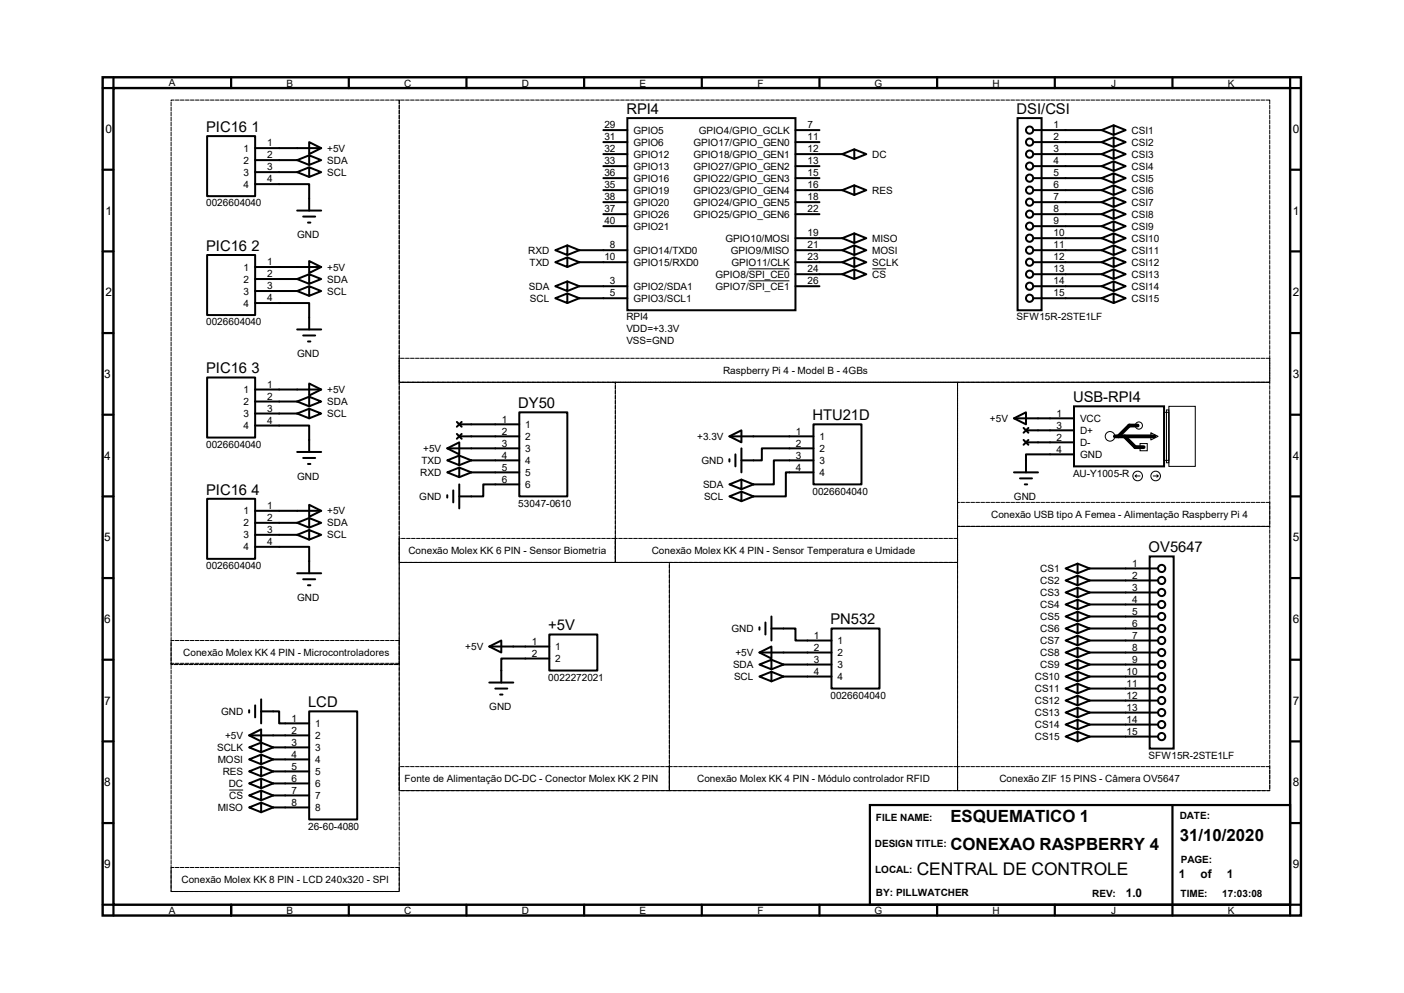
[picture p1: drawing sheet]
<svg xmlns="http://www.w3.org/2000/svg" width="297mm" height="210mm" viewBox="0 0 297 210" stroke-linecap="round" stroke-linejoin="round" font-family="sans-serif">
<path d="M21.7 16.3h253.5v177.3h-253.5zM24 18.6h248.9v172.7h-248.9z" fill="none" stroke="#000" stroke-width=".51"/>
<g fill="none" stroke="#000" stroke-width=".47">
<path d="M24 16.3v2.3h-2.3M48.9 16.3v2.3M73.8 16.3v2.3M98.7 16.3v2.3M123.6 16.3v2.3M148.5 16.3v2.3M173.4 16.3v2.3M198.2 16.3v2.3M223.1 16.3v2.3M248 16.3v2.3M272.9 16.3v2.3h2.3M21.7 35.9h2.3"/>
<path d="M272.9 35.9h2.3M21.7 53.2h2.3M272.9 53.2h2.3M21.7 70.4h2.3M272.9 70.4h2.3M21.7 87.7h2.3M272.9 87.7h2.3M21.7 105h2.3M272.9 105h2.3M21.7 122.3h2.3M21.7 139.5h2.3M272.9 122.3h2.3"/>
<path d="M272.9 139.5h2.3M21.7 156.8h2.3M272.9 156.8h2.3M21.7 174.1h2.3M184 170.3h88.9v21h-88.9zM248 170.3v23.3M272.9 174.1h2.3M21.7 191.3h2.3v2.3M48.9 191.3v2.3M73.8 191.3v2.3M98.7 191.3v2.3M123.6 191.3v2.3"/>
<path d="M148.5 191.3v2.3M173.4 191.3v2.3M198.2 191.3v2.3M223.1 191.3v2.3M275.2 191.3h-2.3v2.3"/>
</g>
<g fill="none" stroke="#000" stroke-width=".42">
<path d="M43.8 28.8h10.2v12.7h-10.2zM54 38.9h11.4v5.6M54 33.9h8.9M54 36.4h8.9M54 31.3h13.9M62.9 33.9l2.5 1M62.9 36.4l2.5 1M65.4 32.9l2.5 1-2.5 1zM65.4 35.4l2.5 1-2.5 1zM65.4 30.1l2.5 1.2-2.5 1.3zM65.4 32.9l-2.5 1M65.4 35.4l-2.5 1"/>
<path d="M127.6 27.5h5.1M127.6 30.1h5.1M127.6 32.6h5.1M127.6 35.1h5.1M127.6 37.7h5.1M132.7 25h35.6v40.6h-35.6zM168.3 27.5h5.1M168.3 30.1h5.1M168.3 32.6h9.9M168.3 35.1h5.1M168.3 37.7h5.1M178.2 32.6l2.5 1"/>
<path d="M180.7 39.2l2.6 1-2.6 1zM180.7 31.6l2.6 1-2.6 1zM180.7 39.2l-2.5 1M180.7 31.6l-2.5 1M215.3 25h5v40.6h-5zM218.6 27.5h14.4M218.6 30.1h14.4M218.6 32.6h14.4M218.6 35.1h14.4M218.6 37.7h14.4M233 27.5l2.6 1M233 30.1l2.6 1"/>
<path d="M233 32.6l2.6 1M233 35.1l2.6 1.1M233 37.7l2.6 1M235.6 26.5l2.5 1-2.5 1zM235.6 29l2.5 1.1-2.5 1zM235.6 31.6l2.5 1-2.5 1zM235.6 34.1l2.5 1-2.5 1.1zM235.6 36.7l2.5 1-2.5 1zM235.6 39.2l2.5 1-2.5 1zM235.6 26.5l-2.6 1M235.6 29l-2.6 1.1M235.6 31.6l-2.6 1"/>
<path d="M235.6 34.1l-2.6 1M235.6 36.7l-2.6 1M235.6 39.2l-2.6 1M43.8 53.9h10.2v12.7h-10.2zM54 59h8.9M54 56.5h13.9M62.9 44.5h5M62.9 59l2.5 1M64.1 45.8h2.6M65.2 47.1h.5M65.4 58l2.5 1-2.5 1zM65.4 55.2l2.5 1.3-2.5 1.2z"/>
<path d="M65.4 58l-2.5 1M117.5 52.9l2.5-1v2zM117.5 55.5l2.5-1.1v2.1zM120 51.9l2.6 1M120 54.4l2.6 1.1M120 59.5l2.6 1M122.6 52.9h10.1M122.6 55.5h10.1M122.6 52.9l-2.6 1M122.6 55.5l-2.6 1M127.6 40.2h5.1M127.6 42.8h5.1"/>
<path d="M127.6 45.3h5.1M127.6 47.8h5.1M168.3 40.2h9.9M168.3 42.8h5.1M168.3 45.3h5.1M168.3 50.4h9.9M168.3 52.9h9.9M168.3 55.5h9.9M168.3 58h9.9M178.2 55.5l2.5 1M178.2 52.9l2.5 1M178.2 40.2l2.5 1"/>
<path d="M178.2 58l2.5 1M178.2 50.4l2.5 1M180.7 54.4l2.6 1.1-2.6 1zM180.7 51.9l2.6 1-2.6 1zM180.7 57l2.6 1-2.6 1zM180.7 49.4l2.6 1-2.6 1zM180.7 54.4l-2.5 1.1M180.7 51.9l-2.5 1M180.7 57l-2.5 1M180.7 49.4l-2.5 1M218.6 40.2h14.4M218.6 42.8h14.4"/>
<path d="M218.6 45.3h14.4M218.6 47.8h14.4M218.6 50.4h14.4M218.6 52.9h14.4M218.6 55.5h14.4M218.6 58h14.4M233 40.2l2.6 1M233 42.8l2.6 1M233 45.3l2.6 1M233 47.8l2.6 1.1M233 50.4l2.6 1M233 52.9l2.6 1"/>
<path d="M233 55.5l2.6 1M233 58l2.6 1M235.6 41.7l2.5 1.1-2.5 1zM235.6 44.3l2.5 1-2.5 1zM235.6 46.8l2.5 1-2.5 1.1zM235.6 49.4l2.5 1-2.5 1zM235.6 51.9l2.5 1-2.5 1zM235.6 54.4l2.5 1.1-2.5 1zM235.6 57l2.5 1-2.5 1zM235.6 59.5l2.5 1-2.5 1.1zM235.6 41.7l-2.6 1.1M235.6 44.3l-2.6 1"/>
<path d="M235.6 46.8l-2.6 1M235.6 49.4l-2.6 1M235.6 51.9l-2.6 1M235.6 54.4l-2.6 1.1M235.6 57l-2.6 1M235.6 59.5l-2.6 1M43.8 79.8h10.2v12.7h-10.2zM54 64.1h11.4v5.6M54 61.6h8.9M62.9 61.6l2.5 1M62.9 69.7h5M64.1 71h2.6"/>
<path d="M65.2 72.2h.5M65.4 60.5l2.5 1.1-2.5 1zM65.4 60.5l-2.5 1.1M117.5 60.5l2.5-1v2.1zM117.5 63.1l2.5-1v2zM120 62.1l2.6 1M122.6 60.5h10.1M122.6 63.1h10.1M122.6 60.5l-2.6 1.1M122.6 63.1l-2.6 1M168.3 60.5h5.1M218.6 60.5h14.4"/>
<path d="M218.6 63.1h14.4M233 60.5l2.6 1.1M233 63.1l2.6 1M235.6 62.1l2.5 1-2.5 1zM235.6 62.1l-2.6 1M54 90h11.4v5.6M54 84.9h8.9M54 87.5h8.9M54 82.4h13.9M62.9 84.9l2.5 1M62.9 87.5l2.5 1M62.9 95.6h5"/>
<path d="M64.1 96.9h2.6M65.2 98.1h.5M65.4 83.9l2.5 1-2.5 1zM65.4 86.4l2.5 1.1-2.5 1zM65.4 81.1l2.5 1.3-2.5 1.3zM65.4 83.9l-2.5 1M65.4 86.4l-2.5 1.1M94.6 97.4l2.6-1v2zM94.6 99.9l2.6-1v2zM94.6 94.8l2.6-1.2v2.5zM94.6 94.8h15.3M96.6 89.2l1.1 1.1"/>
<path d="M96.6 91.8l1.1 1M97.2 89.7h12.7M97.2 92.3h12.7M97.2 96.4l2.5 1M97.2 98.9l2.5 1M97.7 89.2l-1.1 1.1M97.7 91.8l-1.1 1M99.7 97.4h10.2M99.7 99.9h10.2M99.7 97.4l-2.5 1M99.7 99.9l-2.5 1M109.9 87.2h10.1v17.8h-10.1z"/>
<path d="M154.3 92.3l2.5-1.3v2.6zM154.3 92.3h17.8M154.3 97.1v.5M155.6 96.1v2.5M156.8 94.8v5.1M172.1 89.7h10.1v12.7h-10.1zM172.1 97.4h-8.4v5h-4.3M172.1 99.9h-5.9v5.1h-6.8M172.1 94.8h-10.9v2.6h-4.4M214.5 88.5l2.5-1.3v2.5zM214.5 99.9h5.1M214.5 88.5h12.7"/>
<path d="M216.5 90.5l1.1 1M216.5 93l1.1 1.1M217 93.6h10.2M217 91h10.2M217.6 90.5l-1.1 1M217.6 93l-1.1 1.1M227.2 85.9h19.1v12.7h-19.1zM227.2 96.1h-10.2v3.8M43.8 105.5h10.2v12.7h-10.2zM54 115.7h11.4v5.5M54 110.6h8.9M54 113.1h8.9"/>
<path d="M54 108h13.9M62.9 110.6l2.5 1M62.9 113.1l2.5 1M65.4 109.6l2.5 1-2.5 1zM65.4 112.1l2.5 1-2.5 1zM65.4 106.8l2.5 1.2-2.5 1.3zM65.4 109.6l-2.5 1M65.4 112.1l-2.5 1M94.6 104.7v.5M95.9 103.7v2.6M97.2 102.4v5.1M109.9 102.4h-7.7v2.6h-5"/>
<path d="M154.3 102.4l2.5-1v2.1zM154.3 105l2.5-1v2zM156.8 101.4l2.6 1M156.8 104l2.6 1M159.4 102.4l-2.6 1.1M159.4 105l-2.6 1M215.8 101.2h2.5M216.8 102.4h.5M228 119.2l2.5 1M243.2 117.7h5.1v40.6h-5.1zM62.9 121.2h5M64.1 122.5h2.6"/>
<path d="M65.2 123.8h.5M103.5 136.7l2.5-1.2v2.5zM103.5 136.7h12.7M116.2 134.2h10.2v7.6h-10.2zM116.2 139.3h-10.2v5.1M160.7 138l2.5-1.3v2.6zM160.7 138h15.2M160.7 132.7v.5M161.9 131.7v2.5M163.2 132.9h5.1v2.6h7.6M163.2 139.5l2.5 1M163.2 130.4v5.1"/>
<path d="M175.9 132.9h10.2v12.7h-10.2zM225.4 120.2l2.6-1v2zM225.4 122.8l2.6-1v2zM225.4 125.3l2.6-1v2zM225.4 127.8l2.6-1v2.1zM225.4 130.4l2.6-1v2zM225.4 132.9l2.6-1v2zM225.4 135.5l2.6-1v2zM225.4 138l2.6-1v2zM228 121.8l2.5 1M228 124.3l2.5 1M228 126.8l2.5 1"/>
<path d="M228 129.4l2.5 1M228 131.9l2.5 1M228 134.5l2.5 1M228 137l2.5 1M228 139.5l2.5 1M230.5 120.2h14.5M230.5 122.8h14.5M230.5 125.3h14.5M230.5 127.8h14.5M230.5 130.4h14.5M230.5 132.9h14.5M230.5 135.5h14.5"/>
<path d="M230.5 138h14.5M230.5 120.2l-2.5 1M230.5 122.8l-2.5 1M230.5 125.3l-2.5 1M230.5 127.8l-2.5 1.1M230.5 130.4l-2.5 1M230.5 132.9l-2.5 1M230.5 135.5l-2.5 1M230.5 138l-2.5 1M52.7 158.1l2.5-1v2zM52.7 155.5l2.5-1.2v2.5zM52.7 155.5h12.7"/>
<path d="M52.7 150.2v.5M54 149.2v2.5M55.2 150.5h3.9v2.5h6.3M55.2 157.1l2.6 1M55.2 159.6l2.6 1M55.2 147.9v5.1M57.8 158.1h7.6M57.8 158.1l-2.6 1M65.4 150.5h10.2v22.8h-10.2zM103.5 144.4h5.1M104.8 145.6h2.5M105.8 146.9h.5"/>
<path d="M160.7 140.5l2.5-1v2.1zM160.7 143.1l2.5-1v2zM163.2 142.1l2.5 1M165.7 140.5h10.2M165.7 143.1h10.2M165.7 140.5l-2.5 1.1M165.7 143.1l-2.5 1M225.4 140.5l2.6-1v2.1zM225.4 143.1l2.6-1v2zM225.4 155.8l2.6-1v2zM225.4 153.2l2.6-1v2.1zM225.4 150.7l2.6-1v2z"/>
<path d="M225.4 148.2l2.6-1v2zM225.4 145.6l2.6-1v2zM228 142.1l2.5 1M228 154.8l2.5 1M228 152.2l2.5 1M228 149.7l2.5 1M228 147.2l2.5 1M228 144.6l2.5 1M230.5 140.5h14.5M230.5 143.1h14.5M230.5 155.8h14.5M230.5 153.2h14.5"/>
<path d="M230.5 150.7h14.5M230.5 148.2h14.5M230.5 145.6h14.5M230.5 140.5l-2.5 1.1M230.5 143.1l-2.5 1M230.5 155.8l-2.5 1M230.5 153.2l-2.5 1.1M230.5 150.7l-2.5 1M230.5 148.2l-2.5 1M230.5 145.6l-2.5 1M52.7 160.6l2.5-1v2zM52.7 163.2l2.5-1.1v2.1z"/>
<path d="M52.7 165.7l2.5-1v2zM52.7 168.2l2.5-1v2zM52.7 170.8l2.5-1v2zM55.2 162.1l2.6 1.1M55.2 164.7l2.6 1M55.2 167.2l2.6 1M55.2 169.8l2.6 1M57.8 160.6h7.6M57.8 163.2h7.6M57.8 165.7h7.6M57.8 168.2h7.6M57.8 170.8h7.6"/>
<path d="M57.8 160.6l-2.6 1M57.8 163.2l-2.6 1M57.8 165.7l-2.6 1M57.8 168.2l-2.6 1M57.8 170.8l-2.6 1"/>
<circle cx="217.8" cy="35.1" r=".76"/>
<circle cx="217.8" cy="37.7" r=".76"/>
<circle cx="217.8" cy="32.6" r=".76"/>
<circle cx="217.8" cy="27.5" r=".76"/>
<circle cx="217.8" cy="30.1" r=".76"/>
<circle cx="217.8" cy="42.8" r=".76"/>
<circle cx="217.8" cy="45.3" r=".76"/>
<circle cx="217.8" cy="50.4" r=".76"/>
<circle cx="217.8" cy="40.2" r=".76"/>
<circle cx="217.8" cy="52.9" r=".76"/>
<circle cx="217.8" cy="47.8" r=".76"/>
<circle cx="217.8" cy="55.5" r=".76"/>
<circle cx="217.8" cy="58" r=".76"/>
<circle cx="217.8" cy="60.5" r=".76"/>
<circle cx="217.8" cy="63.1" r=".76"/>
<circle cx="245.7" cy="120.2" r=".76"/>
<circle cx="245.7" cy="125.3" r=".76"/>
<circle cx="245.7" cy="122.8" r=".76"/>
<circle cx="245.7" cy="127.8" r=".76"/>
<circle cx="245.7" cy="130.4" r=".76"/>
<circle cx="245.7" cy="135.5" r=".76"/>
<circle cx="245.7" cy="138" r=".76"/>
<circle cx="245.7" cy="132.9" r=".76"/>
<circle cx="245.7" cy="140.5" r=".76"/>
<circle cx="245.7" cy="155.8" r=".76"/>
<circle cx="245.7" cy="143.1" r=".76"/>
<circle cx="245.7" cy="145.6" r=".76"/>
<circle cx="245.7" cy="153.2" r=".76"/>
<circle cx="245.7" cy="148.2" r=".76"/>
<circle cx="245.7" cy="150.7" r=".76"/>
</g>
<g fill="none" stroke="#000" stroke-width=".21">
<path d="M158.4 56.9h8.6M158.4 59.4h8.6M184.5 56.9h3M241.2 93.8h1.5v1.5h-1.5zM243.5 91.5l1.5 .8-1.5 .7zM246.3 87.2h1v10.2h-1zM246.8 86.7h.5v11.2h-.5zM247.3 85.9h5.6v12.7h-5.6zM240.2 100.7l.2 .2M240.2 100.7h1M240.4 100.4l-.2 .3M244 100.7h1"/>
<path d="M244.7 100.4l.3 .3M245 100.7l-.3 .2M48.5 167.1h2.9"/>
<circle cx="234.8" cy="92.3" r="1.02"/>
<circle cx="240.9" cy="90" r=".76"/>
<circle cx="240.7" cy="100.7" r="1.02"/>
<circle cx="244.5" cy="100.7" r="1.02"/>
</g>
<g fill="none" stroke="#000" stroke-width=".21" stroke-dasharray=".8 .3">
<path d="M36.2 21.2h48.3v119.3h-48.3zM84.5 21.2h184.1v59.7h-184.1zM84.5 75.8h184.1v5.1h-184.1zM84.5 80.9h45.7v38.1h-45.7zM130.2 80.9h72.4v38.1h-72.4zM202.6 80.9h66v30.4h-66zM84.5 119h57.1v48.2h-57.1zM84.5 113.9h45.7v5.1h-45.7zM130.2 113.9h72.4v5.1h-72.4zM141.6 119h61v48.2h-61zM202.6 111.3h66v55.9h-66zM202.6 106.3h66v5h-66z"/>
<path d="M36.2 135.5h48.3v5h-48.3zM36.2 140.3h48.3v48.3h-48.3zM84.5 162.1h57.1v5.1h-57.1zM141.6 162.1h61v5.1h-61zM202.6 162.1h66v5.1h-66zM36.2 183.5h48.3v5.1h-48.3z"/>
</g>
<path d="M235.8 92.3h8.4M237.9 92.3l2.3 2.3h1.7M240.7 90h-1.8l-2.3 2.3" fill="none" stroke="#000" stroke-width=".8"/>
<text font-size="3.7" x="193.9" y="185">CENTRAL DE CONTROLE</text>
<g font-size="3.6">
<text x="201" y="173.9">ESQUEMATICO 1</text>
<text x="201" y="179.7">CONEXAO RASPBERRY 4</text>
<text x="249.6" y="178">31/10/2020</text>
</g>
<g font-size="3.1">
<text x="43.6" y="27.9">PIC16 1</text>
<text x="132.5" y="24.1">RPI4</text>
<text x="215.1" y="24.1">DSI/CSI</text>
<text x="43.6" y="53">PIC16 2</text>
<text x="43.6" y="79">PIC16 3</text>
<text x="109.6" y="86.3">DY50</text>
<text x="171.9" y="88.9">HTU21D</text>
<text x="227" y="85">USB-RPI4</text>
<text x="43.6" y="104.6">PIC16 4</text>
<text x="243" y="116.8">OV5647</text>
<text x="116" y="133.3">+5V</text>
<text x="175.7" y="132">PN532</text>
<text x="65.2" y="149.6">LCD</text>
</g>
<g font-size="2.5">
<text x="22.3" y="28.2">0</text>
<text x="273.5" y="28.2">0</text>
<text x="22.3" y="45.4">1</text>
<text x="273.5" y="45.4">1</text>
<text x="22.3" y="62.7">2</text>
<text x="273.5" y="62.7">2</text>
<text x="22.1" y="80">3</text>
<text x="273.5" y="80">3</text>
<text x="22.1" y="97.2">4</text>
<text x="273.5" y="97.2">4</text>
<text x="22.1" y="114.5">5</text>
<text x="273.5" y="114.5">5</text>
<text x="22.1" y="131.8">6</text>
<text x="273.5" y="131.8">6</text>
<text x="22.1" y="149.1">7</text>
<text x="273.5" y="149.1">7</text>
<text x="22.1" y="166.3">8</text>
<text x="273.5" y="166.3">8</text>
<text x="22.1" y="183.6">9</text>
<text x="249.4" y="185.7">1</text>
<text x="254" y="185.7">of</text>
<text x="259.5" y="185.7">1</text>
<text x="273.5" y="183.6">9</text>
<text x="238.2" y="189.7">1.0</text>
</g>
<g font-size="2.1">
<text x="35.7" y="18.1">A</text>
<text x="60.6" y="18.4">B</text>
<text x="85.5" y="18.4">C</text>
<text x="110.4" y="18.4">D</text>
<text x="135.3" y="18.4">E</text>
<text x="160.3" y="18.4">F</text>
<text x="185" y="18.4">G</text>
<text x="209.9" y="18.4">H</text>
<text x="235.1" y="18.4">J</text>
<text x="259.7" y="18.4">K</text>
<text x="127.8" y="27.1">29</text>
<text x="127.8" y="29.7">31</text>
<text x="134" y="28.3">GPIO5</text>
<text x="147.8" y="28.3">GPIO4/GPIO_GCLK</text>
<text x="170.8" y="27.1">7</text>
<text x="170.8" y="29.7">11</text>
<text x="222.9" y="27.1">1</text>
<text x="222.9" y="29.7">2</text>
<text x="239.4" y="28.3">CSI1</text>
<text x="51.5" y="32.1">1</text>
<text x="51.5" y="34.6">2</text>
<text x="56.5" y="30.9">1</text>
<text x="56.5" y="33.5">2</text>
<text x="69.2" y="34.6">SDA</text>
<text x="69.2" y="32.1">+5V</text>
<text x="127.8" y="34.8">33</text>
<text x="127.8" y="32.2">32</text>
<text x="134" y="30.8">GPIO6</text>
<text x="134" y="35.9">GPIO13</text>
<text x="134" y="33.4">GPIO12</text>
<text x="146.7" y="30.8">GPIO17/GPIO_GEN0</text>
<text x="146.7" y="35.9">GPIO27/GPIO_GEN2</text>
<text x="146.7" y="33.4">GPIO18/GPIO_GEN1</text>
<text x="170.8" y="34.8">13</text>
<text x="170.8" y="32.2">12</text>
<text x="184.5" y="33.4">DC</text>
<text x="222.9" y="32.2">3</text>
<text x="222.9" y="34.8">4</text>
<text x="239.4" y="30.8">CSI2</text>
<text x="239.4" y="33.4">CSI3</text>
<text x="239.4" y="35.9">CSI4</text>
<text x="51.5" y="37.2">3</text>
<text x="51.5" y="39.7">4</text>
<text x="56.5" y="36">3</text>
<text x="56.5" y="38.6">4</text>
<text x="69.2" y="37.2">SCL</text>
<text x="127.8" y="39.8">35</text>
<text x="127.8" y="37.3">36</text>
<text x="134" y="41">GPIO19</text>
<text x="134" y="38.4">GPIO16</text>
<text x="146.7" y="38.4">GPIO22/GPIO_GEN3</text>
<text x="146.7" y="41">GPIO23/GPIO_GEN4</text>
<text x="170.8" y="37.3">15</text>
<text x="170.8" y="39.8">16</text>
<text x="184.5" y="41">RES</text>
<text x="222.9" y="37.3">5</text>
<text x="222.9" y="39.8">6</text>
<text x="239.4" y="38.4">CSI5</text>
<text x="239.4" y="41">CSI6</text>
<text x="43.6" y="43.6">0026604040</text>
<text x="127.8" y="44.9">37</text>
<text x="127.8" y="42.4">38</text>
<text x="127.8" y="47.5">40</text>
<text x="134" y="46.1">GPIO26</text>
<text x="134" y="43.5">GPIO20</text>
<text x="146.7" y="43.5">GPIO24/GPIO_GEN5</text>
<text x="146.7" y="46.1">GPIO25/GPIO_GEN6</text>
<text x="170.8" y="42.4">18</text>
<text x="170.8" y="44.9">22</text>
<text x="222.9" y="42.4">7</text>
<text x="222.9" y="44.9">8</text>
<text x="222.9" y="47.5">9</text>
<text x="239.4" y="43.5">CSI7</text>
<text x="239.4" y="46.1">CSI8</text>
<text x="62.9" y="50.4">GND</text>
<text x="111.8" y="53.7">RXD</text>
<text x="129" y="52.5">8</text>
<text x="134" y="48.6">GPIO21</text>
<text x="134" y="53.7">GPIO14/TXD0</text>
<text x="153.5" y="51.1">GPIO10/MOSI</text>
<text x="154.6" y="53.7">GPIO9/MISO</text>
<text x="170.8" y="50">19</text>
<text x="170.8" y="52.5">21</text>
<text x="184.5" y="53.7">MOSI</text>
<text x="184.5" y="51.1">MISO</text>
<text x="222.9" y="50">10</text>
<text x="222.9" y="52.5">11</text>
<text x="239.4" y="48.6">CSI9</text>
<text x="239.4" y="51.1">CSI10</text>
<text x="239.4" y="53.7">CSI11</text>
<text x="51.5" y="57.2">1</text>
<text x="51.5" y="59.8">2</text>
<text x="56.5" y="56.1">1</text>
<text x="56.5" y="58.6">2</text>
<text x="69.2" y="59.8">SDA</text>
<text x="69.2" y="57.2">+5V</text>
<text x="112" y="56.2">TXD</text>
<text x="127.8" y="55.1">10</text>
<text x="134" y="56.2">GPIO15/RXD0</text>
<text x="151.3" y="58.8">GPIO8/SPI_CE0</text>
<text x="154.7" y="56.2">GPIO11/CLK</text>
<text x="170.8" y="55.1">23</text>
<text x="170.8" y="57.6">24</text>
<text x="184.5" y="56.2">SCLK</text>
<text x="184.5" y="58.8">CS</text>
<text x="222.9" y="55.1">12</text>
<text x="222.9" y="57.6">13</text>
<text x="239.4" y="56.2">CSI12</text>
<text x="239.4" y="58.8">CSI13</text>
<text x="51.5" y="62.3">3</text>
<text x="51.5" y="64.9">4</text>
<text x="56.5" y="61.2">3</text>
<text x="56.5" y="63.7">4</text>
<text x="69.2" y="62.3">SCL</text>
<text x="111.9" y="61.3">SDA</text>
<text x="112.1" y="63.8">SCL</text>
<text x="129" y="60.2">3</text>
<text x="129" y="62.7">5</text>
<text x="134" y="61.3">GPIO2/SDA1</text>
<text x="134" y="63.8">GPIO3/SCL1</text>
<text x="151.3" y="61.3">GPIO7/SPI_CE1</text>
<text x="170.8" y="60.2">26</text>
<text x="222.9" y="60.2">14</text>
<text x="222.9" y="62.7">15</text>
<text x="239.4" y="61.3">CSI14</text>
<text x="239.4" y="63.8">CSI15</text>
<text x="43.6" y="68.8">0026604040</text>
<text x="132.5" y="67.8">RPI4</text>
<text x="132.5" y="70.3">VDD=+3.3V</text>
<text x="215.1" y="67.8">SFW15R-2STE1LF</text>
<text x="62.9" y="75.5">GND</text>
<text x="132.5" y="72.9">VSS=GND</text>
<text x="51.5" y="83.1">1</text>
<text x="56.5" y="82">1</text>
<text x="69.2" y="83.1">+5V</text>
<text x="153" y="79">Raspberry Pi 4 - Model B - 4GBs</text>
<text x="51.5" y="85.7">2</text>
<text x="51.5" y="88.2">3</text>
<text x="56.5" y="84.5">2</text>
<text x="56.5" y="87.1">3</text>
<text x="56.5" y="89.6">4</text>
<text x="69.2" y="85.7">SDA</text>
<text x="69.2" y="88.2">SCL</text>
<text x="106.1" y="89.4">1</text>
<text x="209.4" y="89.2">+5V</text>
<text x="223.5" y="88.1">1</text>
<text x="228.5" y="89.2">VCC</text>
<text x="43.6" y="94.7">0026604040</text>
<text x="51.5" y="90.8">4</text>
<text x="89.5" y="95.6">+5V</text>
<text x="106.1" y="91.9">2</text>
<text x="106.1" y="94.4">3</text>
<text x="111.1" y="90.5">1</text>
<text x="111.1" y="93">2</text>
<text x="111.1" y="95.6">3</text>
<text x="147.5" y="93">+3.3V</text>
<text x="168.4" y="91.9">1</text>
<text x="168.4" y="94.4">2</text>
<text x="173.4" y="93">1</text>
<text x="173.4" y="95.6">2</text>
<text x="223.5" y="90.6">3</text>
<text x="223.5" y="93.2">2</text>
<text x="223.5" y="95.7">4</text>
<text x="228.5" y="91.8">D+</text>
<text x="228.5" y="94.3">D-</text>
<text x="62.9" y="101.4">GND</text>
<text x="88.9" y="100.7">RXD</text>
<text x="89.2" y="98.1">TXD</text>
<text x="106.1" y="97">4</text>
<text x="106.1" y="99.5">5</text>
<text x="111.1" y="98.1">4</text>
<text x="111.1" y="100.7">5</text>
<text x="148.4" y="98.1">GND</text>
<text x="168.4" y="97">3</text>
<text x="168.4" y="99.5">4</text>
<text x="173.4" y="98.1">3</text>
<text x="173.4" y="100.7">4</text>
<text x="227" y="100.8">AU-Y1005-R</text>
<text x="228.5" y="96.9">GND</text>
<text x="56.5" y="107.7">1</text>
<text x="88.7" y="105.7">GND</text>
<text x="106.1" y="102.1">6</text>
<text x="109.6" y="107.1">53047-0610</text>
<text x="111.1" y="103.2">6</text>
<text x="148.7" y="103.2">SDA</text>
<text x="148.9" y="105.7">SCL</text>
<text x="171.9" y="104.6">0026604040</text>
<text x="214.5" y="105.7">GND</text>
<text x="51.5" y="108.8">1</text>
<text x="51.5" y="111.3">2</text>
<text x="51.5" y="113.9">3</text>
<text x="56.5" y="110.2">2</text>
<text x="56.5" y="112.7">3</text>
<text x="69.2" y="111.3">SDA</text>
<text x="69.2" y="113.9">SCL</text>
<text x="69.2" y="108.8">+5V</text>
<text x="209.7" y="109.5">Conexão USB tipo A Femea - Alimentação Raspberry Pi 4</text>
<text x="51.5" y="116.4">4</text>
<text x="56.5" y="115.3">4</text>
<text x="86.4" y="117.1">Conexão Molex KK 6 PIN - Sensor Biometria</text>
<text x="137.9" y="117.1">Conexão Molex KK 4 PIN - Sensor Temperatura e Umidade</text>
<text x="239.5" y="119.8">1</text>
<text x="43.6" y="120.4">0026604040</text>
<text x="220" y="121">CS1</text>
<text x="220" y="123.5">CS2</text>
<text x="239.5" y="122.4">2</text>
<text x="239.5" y="124.9">3</text>
<text x="62.9" y="127.1">GND</text>
<text x="220" y="126.1">CS3</text>
<text x="220" y="128.6">CS4</text>
<text x="220" y="131.1">CS5</text>
<text x="239.5" y="127.5">4</text>
<text x="239.5" y="130">5</text>
<text x="98.4" y="137.5">+5V</text>
<text x="112.5" y="136.4">1</text>
<text x="117.5" y="137.5">1</text>
<text x="154.7" y="133.7">GND</text>
<text x="172.2" y="135.1">1</text>
<text x="172.2" y="137.6">2</text>
<text x="177.2" y="136.2">1</text>
<text x="220" y="133.7">CS6</text>
<text x="220" y="136.2">CS7</text>
<text x="239.5" y="132.5">6</text>
<text x="239.5" y="135.1">7</text>
<text x="239.5" y="137.6">8</text>
<text x="38.8" y="138.7">Conexão Molex KK 4 PIN - Microcontroladores</text>
<text x="112.5" y="138.9">2</text>
<text x="116" y="144">0022272021</text>
<text x="117.5" y="140">2</text>
<text x="155.1" y="141.3">SDA</text>
<text x="155.3" y="143.8">SCL</text>
<text x="155.6" y="138.8">+5V</text>
<text x="172.2" y="140.2">3</text>
<text x="172.2" y="142.7">4</text>
<text x="177.2" y="138.8">2</text>
<text x="177.2" y="141.3">3</text>
<text x="177.2" y="143.8">4</text>
<text x="218.9" y="143.8">CS10</text>
<text x="220" y="138.8">CS8</text>
<text x="220" y="141.3">CS9</text>
<text x="238.3" y="142.7">10</text>
<text x="239.5" y="140.2">9</text>
<text x="175.7" y="147.8">0026604040</text>
<text x="218.9" y="148.9">CS12</text>
<text x="218.9" y="146.4">CS11</text>
<text x="238.3" y="145.2">11</text>
<text x="238.3" y="147.8">12</text>
<text x="46.8" y="151.2">GND</text>
<text x="61.7" y="152.6">1</text>
<text x="61.7" y="155.2">2</text>
<text x="66.7" y="153.8">1</text>
<text x="103.5" y="150.2">GND</text>
<text x="218.9" y="154">CS14</text>
<text x="218.9" y="151.5">CS13</text>
<text x="238.3" y="150.3">13</text>
<text x="238.3" y="152.9">14</text>
<text x="238.3" y="155.4">15</text>
<text x="45.9" y="158.8">SCLK</text>
<text x="46.1" y="161.4">MOSI</text>
<text x="47.6" y="156.3">+5V</text>
<text x="61.7" y="157.7">3</text>
<text x="61.7" y="160.2">4</text>
<text x="66.7" y="156.3">2</text>
<text x="66.7" y="158.8">3</text>
<text x="66.7" y="161.4">4</text>
<text x="218.9" y="156.5">CS15</text>
<text x="243" y="160.5">SFW15R-2STE1LF</text>
<text x="47.1" y="163.9">RES</text>
<text x="48.4" y="166.5">DC</text>
<text x="61.7" y="162.8">5</text>
<text x="61.7" y="165.3">6</text>
<text x="61.7" y="167.9">7</text>
<text x="66.7" y="163.9">5</text>
<text x="66.7" y="166.5">6</text>
<text x="85.6" y="165.4">Fonte de Alimentação DC-DC - Conector Molex KK 2 PIN</text>
<text x="147.5" y="165.4">Conexão Molex KK 4 PIN - Módulo controlador RFID</text>
<text x="211.4" y="165.4">Conexão ZIF 15 PINS - Câmera OV5647</text>
<text x="46.1" y="171.5">MISO</text>
<text x="48.5" y="169">CS</text>
<text x="61.7" y="170.4">8</text>
<text x="66.7" y="169">7</text>
<text x="66.7" y="171.5">8</text>
<text x="185.3" y="173.7">FILE NAME:</text>
<text x="249.6" y="173.2">DATE:</text>
<text x="65.2" y="175.5">26-60-4080</text>
<text x="185.1" y="179.2">DESIGN TITLE:</text>
<text x="185.1" y="184.5">LOCAL:</text>
<text x="249.8" y="182.6">PAGE:</text>
<text x="38.4" y="186.7">Conexão Molex KK 8 PIN - LCD 240x320 - SPI</text>
<text x="185.3" y="189.5">BY: PILLWATCHER</text>
<text x="231.1" y="189.6">REV:</text>
<text x="249.7" y="189.6">TIME:</text>
<text x="258.6" y="189.6">17:03:08</text>
<text x="35.7" y="193.4">A</text>
<text x="60.6" y="193.4">B</text>
<text x="85.5" y="193.4">C</text>
<text x="110.4" y="193.4">D</text>
<text x="135.3" y="193.4">E</text>
<text x="160.3" y="193.4">F</text>
<text x="185" y="193.4">G</text>
<text x="209.9" y="193.4">H</text>
<text x="235.1" y="193.4">J</text>
<text x="259.7" y="193.4">K</text>
</g>
</svg>
